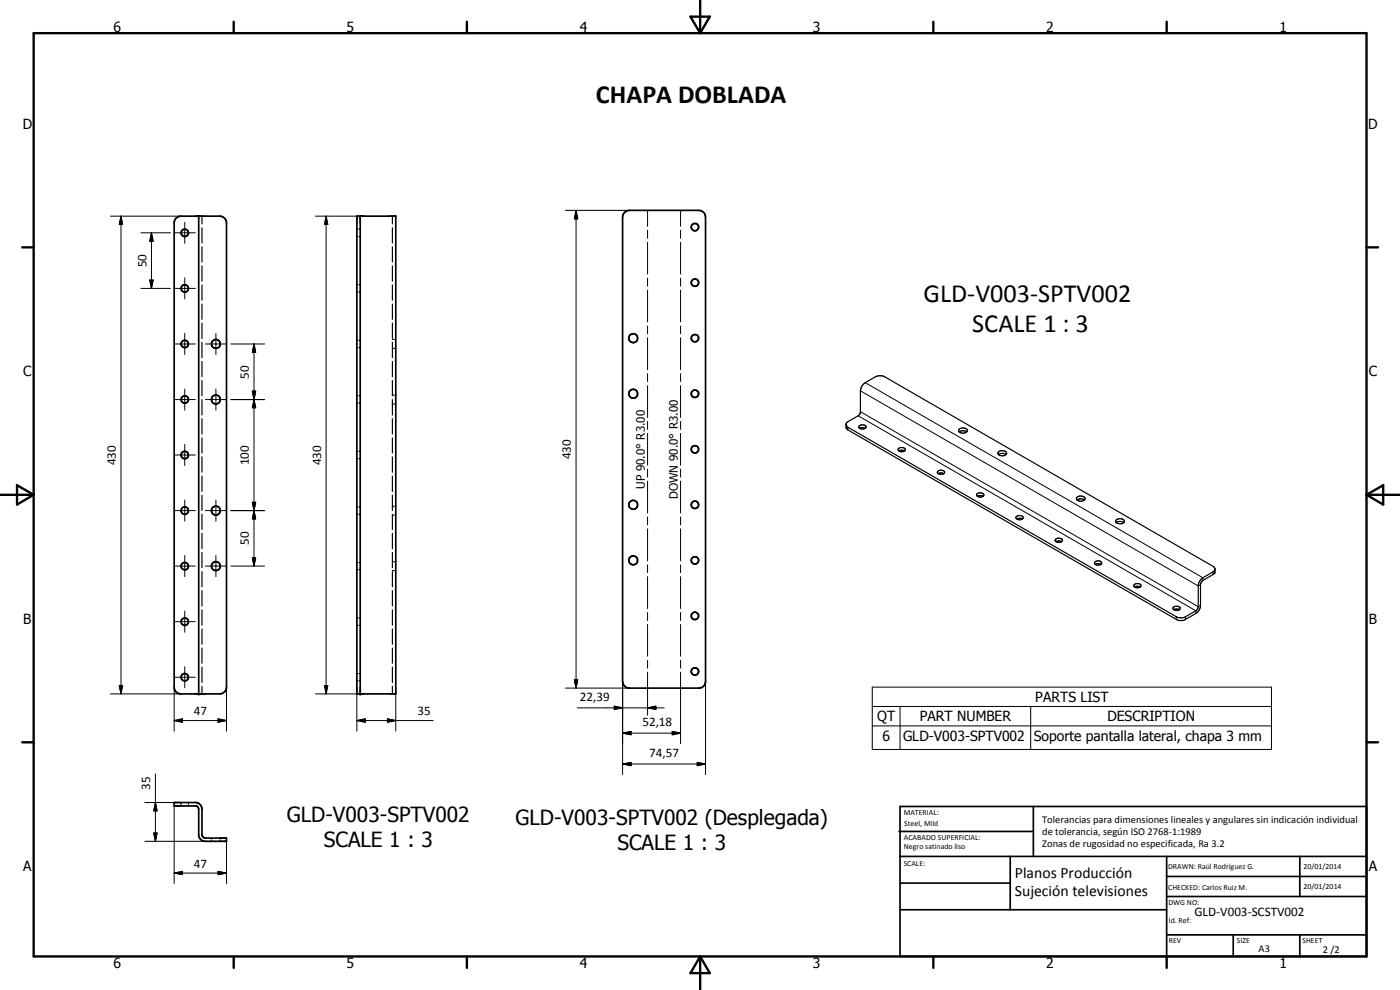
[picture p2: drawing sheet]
<svg xmlns="http://www.w3.org/2000/svg" width="420mm" height="297mm" viewBox="0 0 420 297" stroke-linecap="round" stroke-linejoin="round" font-family="sans-serif">
<g fill="none" stroke="#000" stroke-width=".51">
<path d="M52.7 65.6l.9-.6 .7-.1h11.6a2 2 0 0 1 2.1 1.9v139.4a2.09 2.09 0 0 1-2.1 2h-11.6a2 2 0 0 1-2-2v-139.4zM59.6 64.9v143.3M107.1 64.9h11.7v143.3h-11.7zM108.1 64.9v143.3M187.4 63.8l.8-.6 .7-.1h20.8a2.09 2.09 0 0 1 2 2.1v139.3a2 2 0 0 1-2 2h-20.8a2.07 2.07 0 0 1-2.1-2v-139.3zM52.3 240.8h6.7a2.05 2.05 0 0 1 1.6 1.6v8l.4 .8 .6 .3h6.4v.9h-6.4a2.07 2.07 0 0 1-2-1.6v-8l-.2-.7-.6-.3h-6.5zM269.8 249.5h40.3M270.1 242h140v45h-140zM270.1 257h140M303.2 257v16M310.1 242v15M350.1 257v30"/>
<path d="M390.1 257v12M270.1 265h33.1M270.1 273h80M350.1 269h60M350.1 263h60M350.1 280.5h60M370.1 280.5v6.5M390.1 280.5v6.5"/>
<circle cx="55.5" cy="69.9" r="1.1"/>
<circle cx="208.6" cy="68.1" r="1.11"/>
<circle cx="55.4" cy="86.5" r="1.11"/>
<circle cx="208.6" cy="84.8" r="1.1"/>
<circle cx="55.5" cy="119.9" r="1.1"/>
<circle cx="55.5" cy="103.2" r="1.09"/>
<circle cx="64.8" cy="103.2" r="1.33"/>
<circle cx="64.8" cy="119.9" r="1.33"/>
<circle cx="190" cy="118.1" r="1.34"/>
<circle cx="190.1" cy="101.5" r="1.34"/>
<circle cx="208.6" cy="118.1" r="1.1"/>
<circle cx="208.6" cy="101.5" r="1.1"/>
<circle cx="55.5" cy="136.5" r="1.1"/>
<circle cx="208.6" cy="134.8" r="1.11"/>
<circle cx="55.4" cy="153.2" r="1.11"/>
<circle cx="64.8" cy="153.2" r="1.33"/>
<circle cx="190" cy="151.5" r="1.33"/>
<circle cx="208.6" cy="151.5" r="1.1"/>
<circle cx="55.4" cy="169.8" r="1.11"/>
<circle cx="64.8" cy="169.9" r="1.34"/>
<circle cx="190" cy="168.1" r="1.33"/>
<circle cx="208.6" cy="168.1" r="1.1"/>
<circle cx="55.5" cy="186.5" r="1.1"/>
<circle cx="208.5" cy="184.8" r="1.08"/>
<circle cx="55.5" cy="203.2" r="1.1"/>
<circle cx="208.6" cy="201.5" r="1.1"/>
</g>
<g fill="#000">
<circle cx="59.6" cy="64.9" r=".25"/>
<circle cx="108.1" cy="64.9" r=".25"/>
<circle cx="59.6" cy="208.2" r=".25"/>
<circle cx="108.1" cy="208.2" r=".25"/>
</g>
<g fill="none" stroke="#000" stroke-width=".35">
<path d="M60.6 64.9v2.3M60.6 68.3v4.6M60.6 74v4.6M60.6 79.8v4.6M107.1 71h.3M107.1 68.7h.3M107.8 71h.3M107.8 68.7h.3M117.8 64.9v2.3M117.8 68.3v4.6M117.8 74v4.6M117.8 79.8v4.6"/>
<path d="M60.6 85.5v4.6M60.6 91.2v4.6M60.6 96.9v4.7M107.1 87.6h.3M107.1 85.4h.3M107.8 87.6h.3M107.8 85.4h.3M117.8 85.5v4.6M117.8 91.2v4.6M117.8 96.9v4.7M60.6 102.7v4.6M60.6 108.5v4.5"/>
<path d="M60.6 114.2v4.5M60.6 119.9v4.6M107.1 118.7h.3M107.1 104.3h.3M107.1 102.1h.3M107.8 118.7h.3M107.8 104.3h.3M107.8 102.1h.3M117.8 102.7v4.6M117.8 108.5v4.5M117.8 114.2v4.5M117.8 119.9v4.6"/>
<path d="M117.8 101.9h.3M117.8 104.5h.3M117.8 118.5h.3M118.4 101.9h.4M118.4 104.5h.4M118.4 118.5h.4M259.2 115.2l3.5-2.1a3.1 3.1 0 0 1 2.8 0l98.8 57 .3 .5v1.4l-3.6 2.2-.6 .8-.1 6.9-.7 1.6-4.4 2.6-1.3 .1-.9-.4-98.5-56.8-.6-.6v-1.4l.3-.3 3.3-1.9 .7-.8v-6.7l.2-1zM60.6 125.6v4.6M60.6 131.4v4.5M60.6 137.1v4.6M107.1 120.9h.3M107.1 137.6h.3"/>
<path d="M107.1 135.4h.3M107.8 120.9h.3M107.8 137.6h.3M107.8 135.4h.3M117.8 125.6v4.6M117.8 131.4v4.5M117.8 137.1v4.6M117.8 121.2h.3M118.4 121.2h.4M253.9 127.4l.6 .8 98.8 57 1.9 .1 3.9-2.1 .3-.5 .2-.7v-6.5a3.3 3.3 0 0 1 1.4-2.1l3.3-2 .3-.5M257.9 127.7a1.48 1.48 0 0 1 2 .3 1.15 1.15 0 0 1-1 .7 1.15 1.15 0 0 1-1.1-.7zM258 128.5a1.47 1.47 0 0 1 1.7 0"/>
<path d="M269.6 134.7a1.21 1.21 0 0 1 1.1-.5 1.21 1.21 0 0 1 1 .8 1.24 1.24 0 0 1-2.2-.2zM269.8 135.3l.6-.2 1.1 .2M287.8 128.8a1.7 1.7 0 0 1 2.6 .4 1.51 1.51 0 0 1-2.7 0zM287.9 129.6a2.02 2.02 0 0 1 2.2 0M299.7 136.4a1.84 1.84 0 0 1 2.2 0M299.8 135.5a1.42 1.42 0 0 1 2.3 .7 1.57 1.57 0 0 1-2.6-.3zM60.6 142.8v4.6M60.6 148.6v4.6M60.6 154.3v4.6M107.1 154.3h.3M107.1 152.1h.3M107.8 154.3h.3"/>
<path d="M107.8 152.1h.3M117.8 142.8v4.6M117.8 148.6v4.6M117.8 154.3v4.6M117.8 151.9h.3M117.8 154.6h.3M118.4 151.9h.4M118.4 154.6h.4M281.4 141.5a1.34 1.34 0 0 1 2.1 .2 1.22 1.22 0 0 1-2.2-.1zM281.5 142.1l.6-.2 1.1 .2M293.3 148.1a1.17 1.17 0 0 1 1.9 .6 1.4 1.4 0 0 1-2.1-.1zM293.3 148.9l.7-.2 1.1 .2"/>
<path d="M305.1 154.9a1.16 1.16 0 0 1 1.9 .6 1.29 1.29 0 0 1-2.1-.3zM305.1 155.7l.6-.2 1.1 .2M323.2 149.3a1.44 1.44 0 0 1 2.5 .5 1.53 1.53 0 0 1-2.7-.2zM323.2 150a1.94 1.94 0 0 1 2.3 0M335 156a1.56 1.56 0 0 1 2.5 .5 1.56 1.56 0 0 1-2.7-.1zM335 156.8a1.94 1.94 0 0 1 2.3 0M60.6 160v4.6M60.6 165.8v4.5M60.6 171.5v4.6M60.6 177.2v4.6M107.1 170.9h.3M107.1 168.8h.3"/>
<path d="M107.8 170.9h.3M107.8 168.8h.3M117.8 160v4.6M117.8 165.8v4.5M117.8 171.5v4.6M117.8 177.2v4.6M117.8 168.5h.3M117.8 171.2h.3M118.4 168.5h.4M118.4 171.2h.4M316.7 161.9a1.32 1.32 0 0 1 2.1 .2 1.23 1.23 0 0 1-2.1 0zM316.9 162.5l.6-.2 1.1 .2"/>
<path d="M328.5 168.7a1.18 1.18 0 0 1 1.2-.5 1.18 1.18 0 0 1 .9 .9 1.23 1.23 0 0 1-2.1-.3zM328.7 169.3l.9-.2 .8 .2M340.3 175.5a1.28 1.28 0 0 1 2.1 .3 1.31 1.31 0 0 1-2.2 0zM340.5 176.1a1.54 1.54 0 0 1 1.7 0M60.6 183v4.6M60.6 188.7v4.6M60.6 194.4v4.6M107.1 187.6h.3M107.1 185.4h.3M107.8 187.6h.3M107.8 185.4h.3M117.8 183v4.6"/>
<path d="M117.8 188.7v4.6M117.8 194.4v4.6M352.1 182.3a1.16 1.16 0 0 1 1.1-.5 1.16 1.16 0 0 1 .9 .9 1.21 1.21 0 0 1-2.1-.3zM352.2 182.9l.9-.2 .9 .2M60.6 200.2v4.6M60.6 205.9v2.3M107.1 204.3h.3M107.1 202.1h.3M107.8 204.3h.3M107.8 202.1h.3M117.8 200.2v4.6M117.8 205.9v2.3"/>
<path d="M54.3 240.8v.3M54.3 241.4v.4M56.5 240.8v.3M56.5 241.4v.4M63.4 251.5v.3M63.4 252.1v.3M66.1 251.5v.3M66.1 252.1v.3"/>
</g>
<g fill="none" stroke="#000" stroke-width=".3">
<path d="M33.1 64.9h21.2M36.3 64.9l.5 2.5h-1zM36.3 64.9v143.3M42.3 69.8h8.9M45.5 69.8l.5 2.6h-1.1zM45.5 69.8v16.7M52.3 69.8h6.3M55.4 66.7v6.3M94.7 64.9h14.4M97.9 64.9l.5 2.5h-1zM97.9 64.9v143.3M169.7 63.1h19.2"/>
<path d="M172.9 63.1l.5 2.6h-1zM172.9 63.1v143.4M194.3 63.1v4.8M194.3 69.1v2.4M194.3 72.7v9.6M204.2 63.1v4.8M204.2 69.1v2.4M204.2 72.7v9.6M42.3 86.5h8.9M44.9 84h1.1l-.5 2.5zM52.3 86.5h6.3M55.4 83.4v6.3"/>
<path d="M194.3 83.4v2.5M194.3 87v9.6M194.3 97.8v2.4M204.2 83.4v2.5M204.2 87v9.6M204.2 97.8v2.4M52.3 119.9h6.3M52.3 103.2h6.3M55.4 100v6.4M55.4 116.7v6.4M61.6 119.9h6.4M61.6 103.2h6.4"/>
<path d="M64.8 100v6.4M64.8 116.7v6.4M69.3 119.9h10.1M69.3 103.2h10.1M75.7 117.3h1l-.5 2.6zM76.2 119.9l.5 2.4h-1zM76.2 103.2l.5 2.5h-1zM76.2 103.2v66.6M194.3 101.3v9.6M194.3 112.1v2.4M194.3 115.7v9.6M204.2 101.3v9.6"/>
<path d="M204.2 112.1v2.4M204.2 115.7v9.6M258.2 117.3l101.4 58.5 .7-.4M259.7 114.8l101.3 58.6v.8M52.3 136.5h6.3M55.4 133.3v6.4M194.3 126.4v2.4M194.3 130v9.6M204.2 126.4v2.4M204.2 130v9.6M254.5 128.2v.8M257.5 124.8l101.4 58.5v.8"/>
<path d="M258.2 123.5l101.4 58.5 .7-.3M52.3 153.2h6.3M55.4 150v6.4M61.6 153.2h6.4M64.8 150v6.4M69.3 153.2h10.1M75.7 150.7h1l-.5 2.5zM75.7 150.7l1 5h-1l1-5zM76.2 153.2l.5 2.5h-1zM194.3 140.8v2.4M194.3 144.4v9.5M194.3 155.1v2.4"/>
<path d="M194.3 158.7v9.6M204.2 140.8v2.4M204.2 144.4v9.5M204.2 155.1v2.4M204.2 158.7v9.6M52.3 169.8h6.3M55.4 166.7v6.3M61.6 169.8h6.4M64.8 166.7v6.3M69.3 169.8h10.1M75.7 167.4h1l-.5 2.4zM194.3 169.5v2.3"/>
<path d="M194.3 173v9.6M204.2 169.5v2.3M204.2 173v9.6M364.1 171.6v.8M52.3 186.5h6.3M55.4 183.3v6.4M194.3 183.8v2.4M194.3 187.4v9.5M194.3 198.1v2.4M204.2 183.8v2.4M204.2 187.4v9.5M204.2 198.1v2.4"/>
<path d="M353 185v.8M355.8 185v.8M33.1 208.2h21.2M35.8 205.7h1l-.5 2.5zM52.3 216.2l2.5-.5v1zM52.3 203.2h6.3M52.3 216.2h15.7M52.3 206.2v13.2M55.4 200v6.4M65.4 215.7l2.6 .5-2.6 .5zM68 206.2v13.2M94.7 208.2h14.4"/>
<path d="M97.4 205.7h1l-.5 2.5zM107.1 216.2l2.5-.5v1zM107.1 216.2h22.9M107.1 208.2v11.2M116.3 215.7l2.5 .5-2.5 .5zM118.8 206.2v13.2M169.7 206.5h19.2M172.4 204h1l-.5 2.5zM173.3 212.4h26M184.4 211.9l2.4 .5-2.4 .5zM186.8 220l2.6-.5v1zM186.8 204.5v27.9"/>
<path d="M186.8 220h17.4M194.3 212.4l2.5-.5v1zM194.3 201.7v12.9M201.7 219.5l2.5 .5-2.5 .5zM204.2 201.7v21.4M211.7 204.5v27.9M261.8 206.2h119.8v18.7h-119.8zM261.8 212h119.8M261.8 217.8h119.8M270.1 212v12.9M309.3 212v12.9M46.6 232.2v20.2"/>
<path d="M186.8 229.2l2.6-.4v.9zM186.8 229.2h24.9M209.2 228.8l2.5 .4-2.5 .5zM43.5 240.8h8.8M43.5 252.4h22.4M46.1 249.9h1l-.5 2.5zM46.6 240.8l.5 2.5h-1zM52.3 241.8v23.3M68 252.4v12.7M52.3 262l2.5-.5v.9zM52.3 262h15.7M65.4 261.5l2.6 .5-2.6 .4z"/>
</g>
<g fill="none" stroke="#000" stroke-width=".71">
<path d="M10.1 9.9h400v277.1h-400zM70.1 6.5v3.4M140.1 6.5v3.4M207.2 5h5.8l-2.9 4.9zM210.1 0v9.9M280.1 6.5v3.4M350.1 6.5v3.4M6.7 74.2h3.4M410.1 74.2h3.5M.1 148.5h10M5.1 145.6l5 2.9-5 2.9zM410.1 148.5h10"/>
<path d="M410.1 148.5l5-2.9v5.8zM6.7 222.7h3.4M410.1 222.7h3.5M70.1 287v3.4M140.1 287v3.4M210.1 287v10M210.1 287l2.9 5h-5.8zM280.1 287v3.4M350.1 287v3.4"/>
</g>
<g fill="#000">
<path d="M36.3 64.9l.5 2.5h-1zM45.5 69.8l.5 2.6h-1.1zM97.9 64.9l.5 2.5h-1zM172.9 63.1l.5 2.6h-1zM44.9 84h1.1l-.5 2.5zM75.7 117.3h1l-.5 2.6zM76.2 103.2l.5 2.5h-1zM76.2 119.9l.5 2.4h-1zM75.7 150.7h1l-.5 2.5zM76.2 153.2l.5 2.5h-1zM75.7 167.4h1l-.5 2.4zM35.8 205.7h1l-.5 2.5z"/>
<path d="M52.3 216.2l2.5-.5v1zM65.4 215.7l2.6 .5-2.6 .5zM97.4 205.7h1l-.5 2.5zM107.1 216.2l2.5-.5v1zM116.3 215.7l2.5 .5-2.5 .5zM172.4 204h1l-.5 2.5zM184.4 211.9l2.4 .5-2.4 .5zM186.8 220l2.6-.5v1zM194.3 212.4l2.5-.5v1zM186.8 229.2l2.6-.4v.9zM201.7 219.5l2.5 .5-2.5 .5zM209.2 228.8l2.5 .4-2.5 .5z"/>
<path d="M46.1 249.9h1l-.5 2.5zM46.6 240.8l.5 2.5h-1zM52.3 262l2.5-.5v.9zM65.4 261.5l2.6 .5-2.6 .4z"/>
</g>
<g font-size="7.9">
<text x="178.8" y="30.8">CHAPA DOBLADA</text>
<text x="277.2" y="90.5">GLD-V003-SPTV002</text>
<text x="291.8" y="99.5">SCALE 1 : 3</text>
</g>
<g font-size="6.3">
<text x="86.1" y="246.6">GLD-V003-SPTV002</text>
<text x="154.7" y="247.5">GLD-V003-SPTV002 (Desplegada)</text>
<text x="97.1" y="254.1">SCALE 1 : 3</text>
<text x="185.3" y="255.1">SCALE 1 : 3</text>
</g>
<g font-size="4.7">
<text x="304.6" y="263.5">Planos Producción</text>
<text x="304.6" y="268.9">Sujeción televisiones</text>
</g>
<g font-size="4.2">
<text x="34" y="9.6">6</text>
<text x="104" y="9.6">5</text>
<text x="174" y="9.6">4</text>
<text x="244" y="9.6">3</text>
<text x="314" y="9.6">2</text>
<text x="384" y="9.6">1</text>
<text x="6.8" y="38.7">D</text>
<text x="410.6" y="38.7">D</text>
<text x="7" y="112.9">C</text>
<text x="410.8" y="112.9">C</text>
<text x="7" y="187.1">B</text>
<text x="410.8" y="187.1">B</text>
<text x="310.7" y="210.7">PARTS LIST</text>
<text x="263.3" y="216.5">QT</text>
<text x="276" y="216.4">PART NUMBER</text>
<text x="332.3" y="216.5">DESCRIPTION</text>
<text x="264.8" y="222.2">6</text>
<text x="271" y="222.2">GLD-V003-SPTV002</text>
<text x="310.2" y="222.3">Soporte pantalla lateral, chapa 3 mm</text>
<text x="7" y="261.4">A</text>
<text x="410.8" y="261.4">A</text>
<text x="34" y="290.4">6</text>
<text x="104" y="290.4">5</text>
<text x="174" y="290.4">4</text>
<text x="244" y="290.4">3</text>
<text x="314" y="290.4">2</text>
<text x="384" y="290.4">1</text>
</g>
<g font-size="3.9">
<text x="43.9" y="80.2" transform="rotate(-90 43.9 80.2)">50</text>
<text x="74.7" y="113.6" transform="rotate(-90 74.7 113.6)">50</text>
<text x="171.3" y="137.8" transform="rotate(-90 171.3 137.8)">430</text>
<text x="34.8" y="139.6" transform="rotate(-90 34.8 139.6)">430</text>
<text x="74.7" y="139.6" transform="rotate(-90 74.7 139.6)">100</text>
<text x="96.3" y="139.6" transform="rotate(-90 96.3 139.6)">430</text>
<text x="74.7" y="163.5" transform="rotate(-90 74.7 163.5)">50</text>
<text x="58.2" y="214.7">47</text>
<text x="125.3" y="214.6">35</text>
<text x="174.1" y="210.3">22,39</text>
<text x="192.8" y="217.9">52,18</text>
<text x="194.8" y="227.2">74,57</text>
<text x="45.1" y="237" transform="rotate(-90 45.1 237)">35</text>
<text x="58.2" y="260.4">47</text>
<text x="358.5" y="275">GLD-V003-SCSTV002</text>
</g>
<g font-size="3.5">
<text x="193.5" y="146.7" transform="rotate(-90 193.5 146.7)">UP 90.0° R3.00</text>
<text x="203.4" y="149.7" transform="rotate(-90 203.4 149.7)">DOWN 90.0° R3.00</text>
</g>
<g font-size="3.1">
<text x="312.7" y="246.8">Tolerancias para dimensiones lineales y angulares sin indicación individual</text>
<text x="312.7" y="250.4">de tolerancia, según ISO 2768-1:1989</text>
<text x="312.7" y="254">Zonas de rugosidad no especificada, Ra 3.2</text>
<text x="377.7" y="285.6">A3</text>
<text x="397" y="285.9">2 /2</text>
</g>
<g font-size="2.4">
<text x="271.2" y="244.4">MATERIAL:</text>
<text x="271.3" y="252">ACABADO SUPERFICIAL:</text>
<text x="271.4" y="247.9">Steel, Mild</text>
<text x="271.3" y="254.6">Negro satinado liso</text>
<text x="271.2" y="259.7">SCALE:</text>
<text x="350.6" y="260.8">DRAWN: Raúl Rodríguez G.</text>
<text x="391.2" y="260.6">20/01/2014</text>
<text x="350.6" y="267">CHECKED: Carlos Ruiz M.</text>
<text x="391.2" y="266.7">20/01/2014</text>
<text x="350.6" y="271.4">DWG NO:</text>
<text x="350.8" y="276.9">Id. Ref:</text>
<text x="350.8" y="282.8">REV</text>
<text x="371.2" y="282.9">SIZE</text>
<text x="390.9" y="282.9">SHEET</text>
</g>
</svg>
